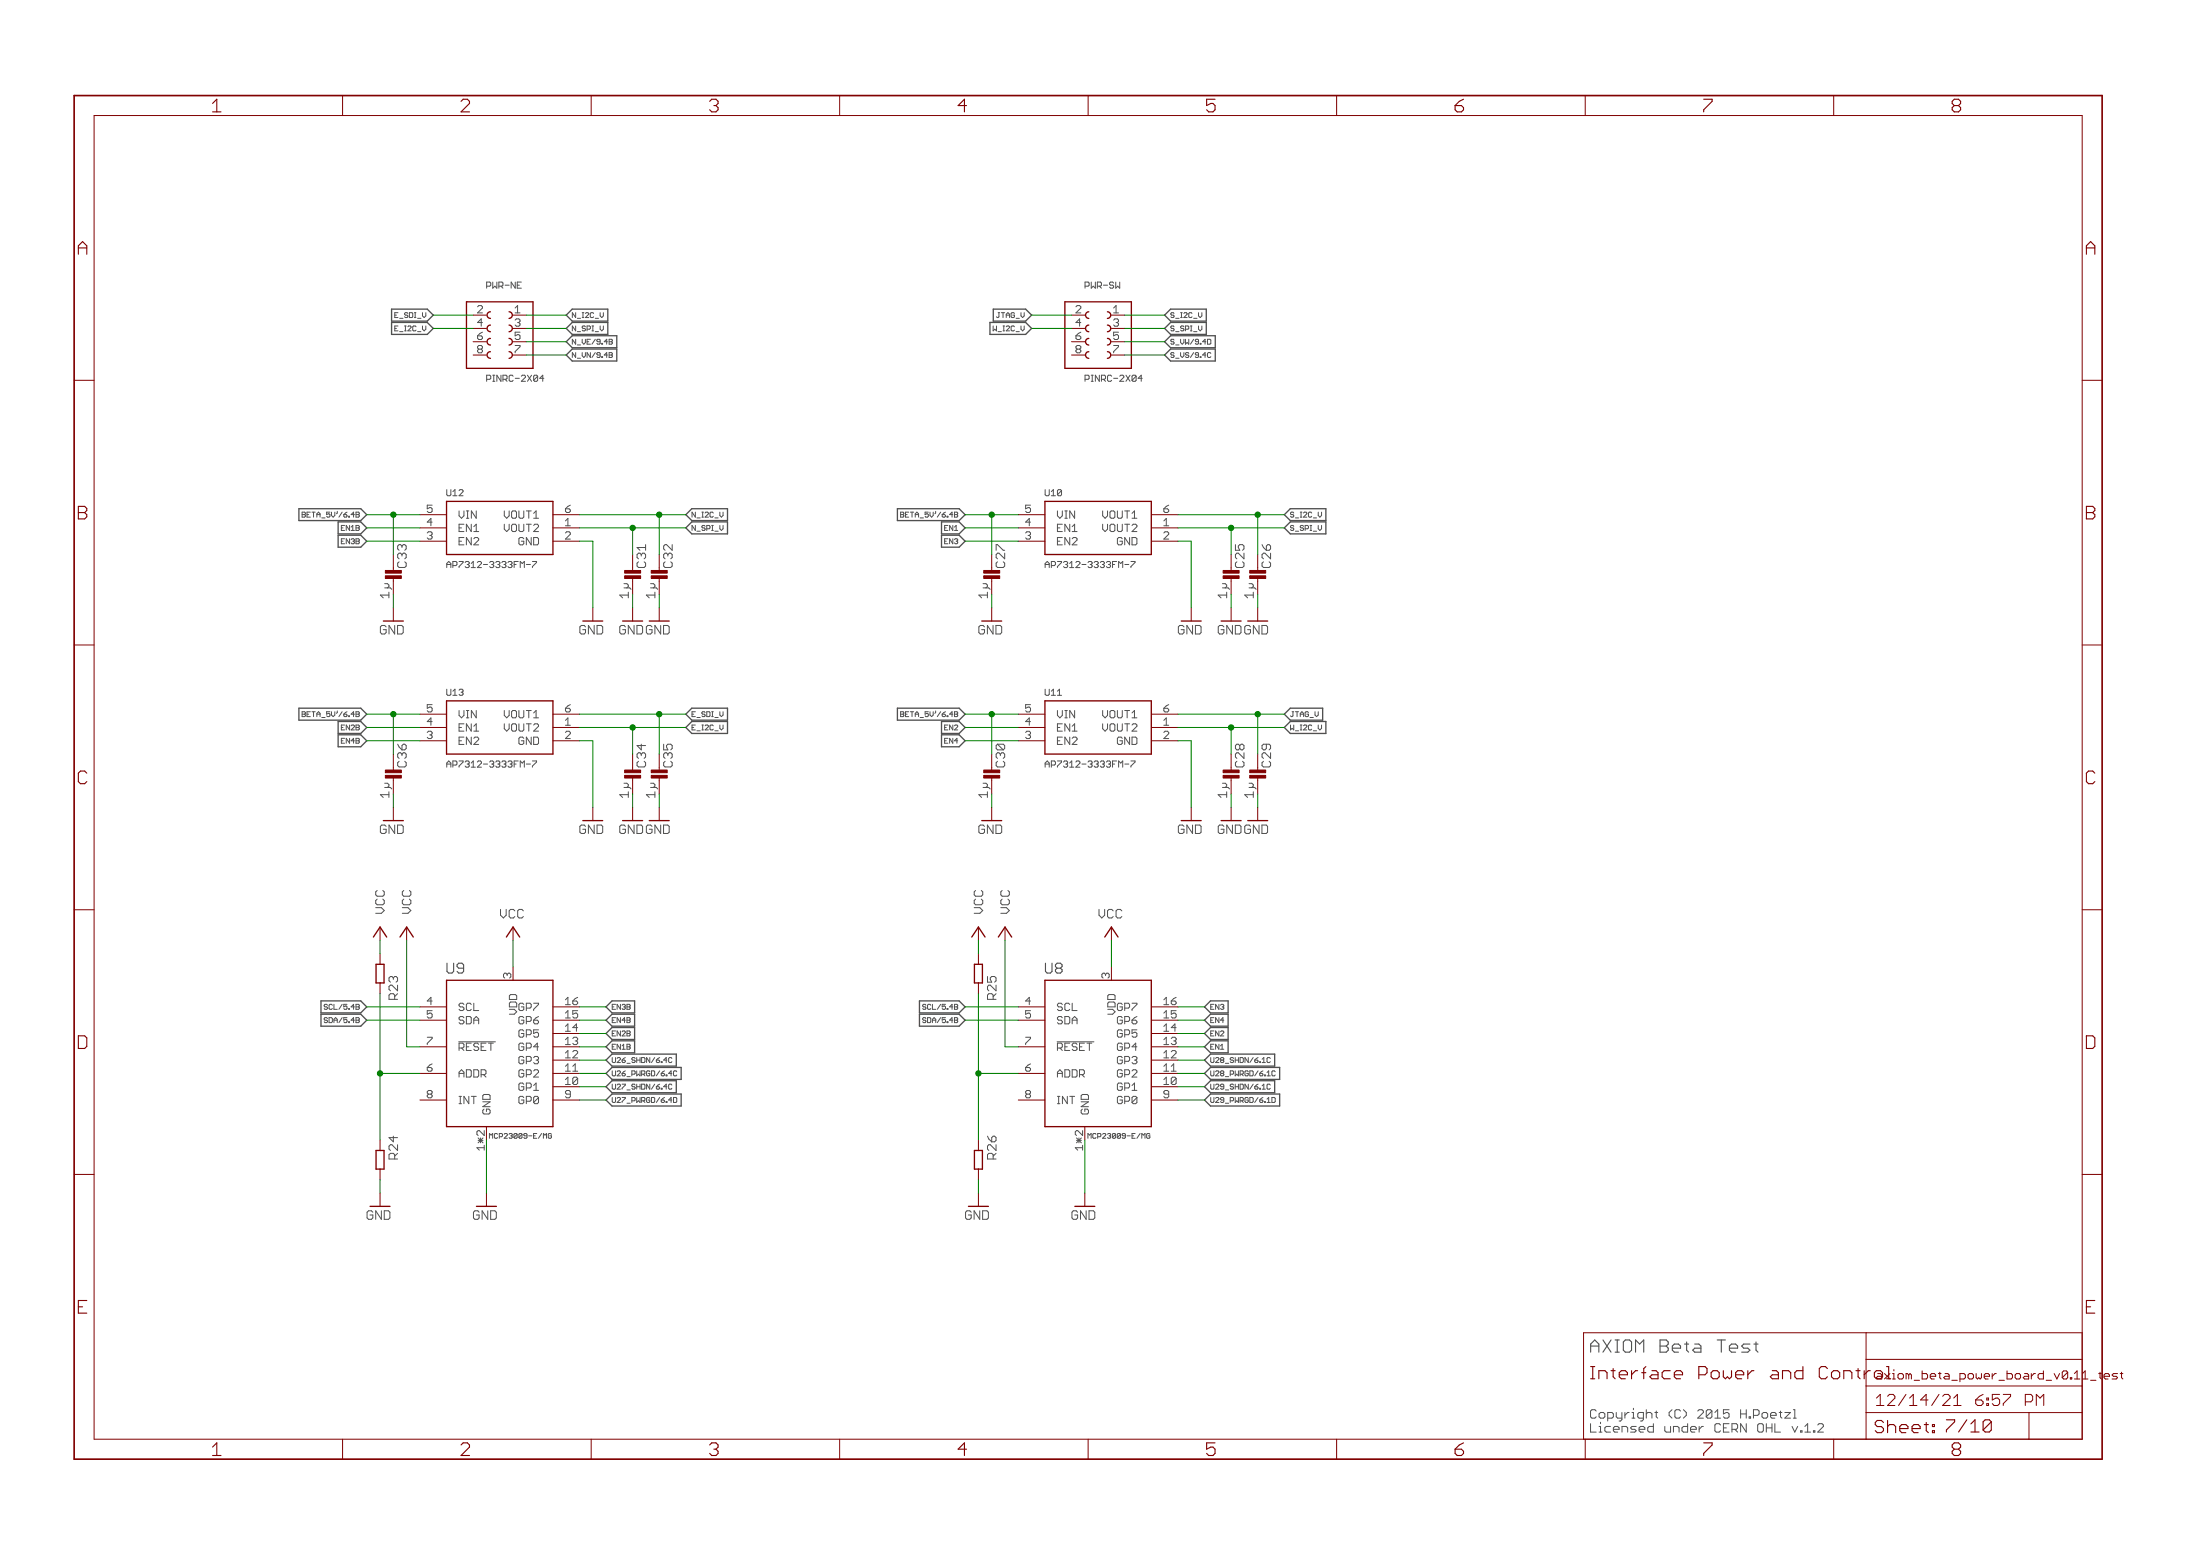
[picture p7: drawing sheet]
<svg xmlns="http://www.w3.org/2000/svg" width="420mm" height="297mm" viewBox="0 0 420 297" stroke-linecap="round" stroke-linejoin="round" font-family="sans-serif">
<g fill="none" stroke="#505050" stroke-width=".19">
<path d="M190.3 60.5l.2 .1M101.7 107.2h.8v.2l-.8 .8M216 107.2h.8v.2l-.8 .8M101.7 145.3h.8v.2l-.8 .7M216 145.3h.8v.2l-.8 .7M87.6 198.9h7M201.9 198.9h7M94.1 216.4l-.3 .3-.3-.3v.9M128.2 207l.1 .1M128.2 201.9l.1 .2M128.3 207.8l-.1 .1M128.3 202.7l-.1 .1"/>
<path d="M128.8 204.4h.3l.1 .2M129.1 209.5l.1 .2v.6l-.1 .2M129.2 205.2l-.1 .2h-.3M208.4 216.4l-.3 .3-.3-.3v.9M242.4 207l.2 .1M242.4 201.9l.2 .2M242.6 207.8l-.2 .1M242.6 202.7l-.2 .1M243.1 204.4h.3l.1 .2M243.4 209.5l.1 .2v.6l-.1 .2M243.5 205.2l-.1 .2h-.3M347.4 271.8h.6l.2 .2v.3l-1 1.1h1"/>
</g>
<g fill="none" stroke="#505050" stroke-width=".25">
<path d="M74.8 59h6.8l1.1 1.2-1.1 1.1h-6.8zM189.7 59h6.2l1.1 1.2-1.1 1.1h-6.2zM74.8 61.6h6.8l1.1 1.1-1.1 1.1h-6.8zM108.1 62.7l1.2-1.1h6.8v2.2h-6.8zM108.1 65.2l1.2-1.1h8.5v2.3h-8.5zM108.1 67.8l1.2-1.2h8.5v2.3h-8.5zM108.1 60.2l1.2-1.2h6.8v2.3h-6.8zM189.1 61.6h6.8l1.1 1.1-1.1 1.1h-6.8zM222.4 62.7l1.2-1.1h6.8v2.2h-6.8zM222.4 60.2l1.2-1.2h6.8v2.3h-6.8zM223.6 64.1h8.5v2.3h-8.5l-1.2-1.2zM223.6 66.6h8.5v2.3h-8.5l-1.2-1.1z"/>
<path d="M57.1 97.1h11.8l1.1 1.2-1.1 1.1h-11.8zM64.6 99.6h4.3l1.1 1.2-1.1 1.1h-4.3zM131 98.3l1.1-1.2h6.8v2.3h-6.8zM171.4 97.1h11.8l1.1 1.2-1.1 1.1h-11.8zM179.8 99.6h3.4l1.1 1.2-1.1 1.1h-3.4zM245.3 98.3l1.1-1.2h6.8v2.3h-6.8zM64.6 102.2h4.3l1.1 1.1-1.1 1.2h-4.3zM131 100.8l1.1-1.2h6.8v2.3h-6.8zM179.8 102.2h3.4l1.1 1.1-1.1 1.2h-3.4zM245.3 100.8l1.1-1.2h6.8v2.3h-6.8zM57.1 135.2h11.8l1.1 1.1-1.1 1.2h-11.8zM64.6 137.7h4.3l1.1 1.2-1.1 1.1h-4.3z"/>
<path d="M132.1 137.7h6.8v2.3h-6.8l-1.1-1.1zM132.1 135.2h6.8v2.3h-6.8l-1.1-1.2zM171.4 135.2h11.8l1.1 1.1-1.1 1.2h-11.8zM179.8 137.7h3.4l1.1 1.2-1.1 1.1h-3.4zM246.4 137.7h6.8v2.3h-6.8l-1.1-1.1zM246.4 135.2h6.2v2.3h-6.2l-1.1-1.2zM64.6 140.3h4.3l1.1 1.1-1.1 1.2h-4.3zM179.8 140.3h3.4l1.1 1.1-1.1 1.2h-3.4zM61.3 191.1h7.6l1.1 1.1-1.1 1.2h-7.6zM61.3 193.6h7.6l1.1 1.2-1.1 1.1h-7.6zM115.7 197.3l1.2-1.1h4.3v2.2h-4.3zM115.7 199.8l1.2-1.1h4.3v2.3h-4.3z"/>
<path d="M116.9 191.1h4.3v2.3h-4.3l-1.2-1.2zM116.9 193.6h4.3v2.3h-4.3l-1.2-1.1zM175.6 191.1h7.6l1.1 1.1-1.1 1.2h-7.6zM175.6 193.6h7.6l1.1 1.2-1.1 1.1h-7.6zM231.2 191.1h3.3v2.3h-3.3l-1.2-1.2zM231.2 193.6h3.3v2.3h-3.3l-1.2-1.1zM231.2 196.2h3.3v2.2h-3.3l-1.2-1.1zM231.2 198.7h3.3v2.3h-3.3l-1.2-1.2zM115.7 204.9l1.2-1.1h13.2v2.3h-13.2zM115.7 210l1.2-1.1h13.2v2.2h-13.2zM116.9 206.3h12.3v2.3h-12.3l-1.2-1.1zM116.9 201.2h12.3v2.3h-12.3l-1.2-1.1z"/>
<path d="M230 210l1.2-1.1h13.2v2.2h-13.2zM230 204.9l1.2-1.1h13.2v2.3h-13.2zM230 207.5l1.2-1.2h12.2v2.3h-12.2zM230 202.4l1.2-1.2h12.2v2.3h-12.2z"/>
</g>
<g fill="none" stroke="#800000" stroke-width=".25">
<path d="M89.1 57.6h12.7v12.7h-12.7zM93.7 59.5a.63 .63 0 0 0-.7 .7 .63 .63 0 0 0 .7 .6M97.2 59.5a.63 .63 0 0 1 .7 .7 .63 .63 0 0 1-.7 .6M203.4 57.6h12.7v12.7h-12.7zM207.9 59.5a.63 .63 0 0 0-.6 .7 .63 .63 0 0 0 .6 .6M211.5 59.5a.63 .63 0 0 1 .6 .7 .63 .63 0 0 1-.6 .6M93.7 64.6a.63 .63 0 0 0-.7 .6 .63 .63 0 0 0 .7 .7M93.7 67.1a.63 .63 0 0 0-.7 .7 .63 .63 0 0 0 .7 .6M93.7 62.1a.63 .63 0 0 0-.7 .6 .63 .63 0 0 0 .7 .6M97.2 62.1a.63 .63 0 0 1 .7 .6 .63 .63 0 0 1-.7 .6M97.2 64.6a.63 .63 0 0 1 .7 .6 .63 .63 0 0 1-.7 .7M97.2 67.1a.63 .63 0 0 1 .7 .7 .63 .63 0 0 1-.7 .6"/>
<path d="M207.9 64.6a.63 .63 0 0 0-.6 .6 .63 .63 0 0 0 .6 .7M207.9 67.1a.63 .63 0 0 0-.6 .7 .63 .63 0 0 0 .6 .6M207.9 62.1a.63 .63 0 0 0-.6 .6 .63 .63 0 0 0 .6 .6M211.5 62.1a.63 .63 0 0 1 .6 .6 .63 .63 0 0 1-.6 .6M211.5 64.6a.63 .63 0 0 1 .6 .6 .63 .63 0 0 1-.6 .7M211.5 67.1a.63 .63 0 0 1 .6 .7 .63 .63 0 0 1-.6 .6M85.3 95.7h20.3v10.2h-20.3zM199.6 95.7h20.3v10.2h-20.3zM85.3 133.8h20.3v10.2h-20.3zM199.6 133.8h20.3v10.2h-20.3zM71.3 178.9l1.3-1.9 1.3 1.9M76.4 178.9l1.3-1.9 1.2 1.9"/>
<path d="M96.7 178.9l1.3-1.9 1.3 1.9M185.6 178.9l1.3-1.9 1.2 1.9M190.7 178.9l1.2-1.9 1.3 1.9M211 178.9l1.3-1.9 1.2 1.9M71.8 184.1h1.5v3.5h-1.5zM85.3 187.1h20.3v28h-20.3zM186.1 184.1h1.5v3.5h-1.5zM199.6 187.1h20.3v28h-20.3zM71.8 219.6h1.5v3.6h-1.5zM186.1 219.6h1.5v3.6h-1.5z"/>
</g>
<g fill="none" stroke="#800000" stroke-width=".19">
<path d="M65.4 18.2v3.9M112.9 18.2v3.9M160.4 18.2v3.9M207.8 18.2v3.9M255.3 18.2v3.9M302.7 18.2v3.9M350.2 18.2v3.9M18 22.1h379.7v252.6h-379.7zM14.2 72.6h3.8M90.4 60.2h2.5M90.4 62.7h2.5M90.4 65.2h2.5"/>
<path d="M90.4 67.8h2.5M98 60.2h2.5M98 62.7h2.5M98 65.2h2.5M98 67.8h2.5M204.6 60.2h2.6M204.6 62.7h2.6M204.6 65.2h2.6M204.6 67.8h2.6M212.3 60.2h2.5M212.3 62.7h2.5M212.3 65.2h2.5"/>
<path d="M212.3 67.8h2.5M397.7 72.6h3.8M80.2 98.3h5.1M105.6 98.3h5.1M194.5 98.3h5.1M219.9 98.3h5.1M75.1 116v2.6M80.2 100.8h5.1M80.2 103.3h5.1M105.6 100.8h5.1M105.6 103.3h5.1M113.2 116v2.6"/>
<path d="M120.8 116v2.6M125.9 116v2.6M189.4 116v2.6M194.5 100.8h5.1M194.5 103.3h5.1M219.9 100.8h5.1M219.9 103.3h5.1M227.5 116v2.6M235.1 116v2.6M240.2 116v2.6M14.2 123.1h3.8M80.2 136.3h5.1"/>
<path d="M80.2 138.9h5.1M105.6 136.3h5.1M105.6 138.9h5.1M194.5 136.3h5.1M194.5 138.9h5.1M219.9 136.3h5.1M219.9 138.9h5.1M397.7 123.1h3.8M75.1 154.1v2.6M80.2 141.4h5.1M105.6 141.4h5.1M113.2 154.1v2.6"/>
<path d="M120.8 154.1v2.6M125.9 154.1v2.6M189.4 154.1v2.6M194.5 141.4h5.1M219.9 141.4h5.1M227.5 154.1v2.6M235.1 154.1v2.6M240.2 154.1v2.6M14.2 173.7h3.8M72.6 177v2.5M77.7 177v2.5M98 177v2.5"/>
<path d="M186.9 177v2.5M191.9 177v2.5M212.3 177v2.5M397.7 173.7h3.8M72.6 182.1v2M72.6 187.6v2.1M80.2 192.2h5.1M80.2 199.8h5.1M80.2 194.8h5.1M98 184.6v2.5M105.6 192.2h5.1M105.6 199.8h5.1"/>
<path d="M105.6 194.8h5.1M105.6 197.3h5.1M186.9 182.1v2M186.9 187.6v2.1M194.5 192.2h5.1M194.5 199.8h5.1M194.5 194.8h5.1M212.3 184.6v2.5M219.9 192.2h5.1M219.9 199.8h5.1M219.9 194.8h5.1M219.9 197.3h5.1"/>
<path d="M72.6 217.6v2M80.2 204.9h5.1M80.2 210h5.1M105.6 204.9h5.1M105.6 210h5.1M105.6 207.5h5.1M105.6 202.4h5.1M186.9 217.6v2M194.5 204.9h5.1M194.5 210h5.1M219.9 204.9h5.1M219.9 210h5.1"/>
<path d="M219.9 207.5h5.1M219.9 202.4h5.1M14.2 224.2h3.8M72.6 223.2v2M72.6 227.8v2.5M92.9 227.8v2.5M186.9 223.2v2M186.9 227.8v2.5M207.2 227.8v2.5M397.7 224.2h3.8M356.4 254.4v5.1h41.3M397.7 254.4h-95.3v20.3"/>
<path d="M65.4 274.7v3.9M112.9 274.7v3.9M160.4 274.7v3.9M207.8 274.7v3.9M255.3 274.7v3.9M302.7 274.7v3.9M350.2 274.7v3.9M356.4 269.7h41.3M387.5 269.7v5M397.7 264.6h-41.3v10.1"/>
</g>
<g fill="#800000" stroke="#800000" stroke-width=".19">
<path d="M119.3 109.9h3v.5h-3z"/>
<path d="M119.3 108.9h3v.5h-3z"/>
<path d="M124.4 109.9h3v.5h-3z"/>
<path d="M124.4 108.9h3v.5h-3z"/>
<path d="M73.6 109.9h3v.5h-3z"/>
<path d="M73.6 108.9h3v.5h-3z"/>
<path d="M119.3 148h3v.5h-3z"/>
<path d="M119.3 147h3v.5h-3z"/>
<path d="M124.4 148h3v.5h-3z"/>
<path d="M124.4 147h3v.5h-3z"/>
<path d="M73.6 148h3v.5h-3z"/>
<path d="M73.6 147h3v.5h-3z"/>
<path d="M233.6 109.9h3v.5h-3z"/>
<path d="M233.6 108.9h3v.5h-3z"/>
<path d="M238.7 109.9h3v.5h-3z"/>
<path d="M238.7 108.9h3v.5h-3z"/>
<path d="M187.9 109.9h3v.5h-3z"/>
<path d="M187.9 108.9h3v.5h-3z"/>
<path d="M233.6 148h3v.5h-3z"/>
<path d="M233.6 147h3v.5h-3z"/>
<path d="M238.7 148h3v.5h-3z"/>
<path d="M238.7 147h3v.5h-3z"/>
<path d="M187.9 148h3v.5h-3z"/>
<path d="M187.9 147h3v.5h-3z"/>
</g>
<path d="M14.2 18.2h387.3v260.4h-387.3z" fill="none" stroke="#800000" stroke-width=".32"/>
<g fill="none" stroke="#008000" stroke-width=".19">
<path d="M82.7 62.7h7.7M82.7 60.2h7.7M100.5 65.2h7.6M100.5 67.8h7.6M100.5 62.7h7.6M100.5 60.2h7.6M197 62.7h7.6M197 60.2h7.6M214.8 65.2h7.6M214.8 67.8h7.6M214.8 62.7h7.6M214.8 60.2h7.6"/>
<path d="M70 98.3h10.2M75.1 98.3v7.6M110.7 98.3h20.3M125.9 98.3v7.6M184.3 98.3h10.2M189.4 98.3v7.6M225 98.3h20.3M240.2 98.3v7.6M70 103.3h10.2M70 100.8h10.2M75.1 113.5v2.5M110.7 103.3h2.5v12.7"/>
<path d="M110.7 100.8h20.3M120.8 100.8v5.1M120.8 113.5v2.5M125.9 113.5v2.5M184.3 103.3h10.2M184.3 100.8h10.2M189.4 113.5v2.5M225 103.3h2.5v12.7M225 100.8h20.3M235.1 100.8v5.1M235.1 113.5v2.5M240.2 113.5v2.5"/>
<path d="M70 138.9h10.2M70 136.3h10.2M75.1 136.3v7.7M110.7 138.9h20.3M110.7 136.3h20.3M120.8 138.9v5.1M125.9 136.3v7.7M184.3 138.9h10.2M184.3 136.3h10.2M189.4 136.3v7.7M225 138.9h20.3M225 136.3h20.3"/>
<path d="M235.1 138.9v5.1M240.2 136.3v7.7M70 141.4h10.2M75.1 151.6v2.5M110.7 141.4h2.5v12.7M120.8 151.6v2.5M125.9 151.6v2.5M184.3 141.4h10.2M189.4 151.6v2.5M225 141.4h2.5v12.7M235.1 151.6v2.5M240.2 151.6v2.5"/>
<path d="M72.6 179.5v2.6M77.7 179.5v20.3h2.5M98 179.5v5.1M186.9 179.5v2.6M191.9 179.5v20.3h2.6M212.3 179.5v5.1M70 192.2h10.2M70 194.8h10.2M72.6 189.7v27.9M110.7 192.2h5M110.7 194.8h5M110.7 197.3h5"/>
<path d="M110.7 199.8h5M184.3 192.2h10.2M184.3 194.8h10.2M186.9 189.7v27.9M225 192.2h5M225 194.8h5M225 197.3h5M225 199.8h5M72.6 204.9h7.6M92.9 217.6v10.2M110.7 204.9h5M110.7 210h5"/>
<path d="M110.7 207.5h5M110.7 202.4h5M186.9 204.9h7.6M207.2 217.6v10.2M225 204.9h5M225 210h5M225 207.5h5M225 202.4h5M72.6 225.2v2.6M186.9 225.2v2.6"/>
</g>
<g fill="#008000" stroke="#008000" stroke-width=".19">
<circle cx="75.1" cy="98.3" r=".51"/>
<circle cx="75.1" cy="136.3" r=".51"/>
<circle cx="189.4" cy="98.3" r=".51"/>
<circle cx="189.4" cy="136.3" r=".51"/>
<circle cx="72.6" cy="204.9" r=".51"/>
<circle cx="186.9" cy="204.9" r=".51"/>
<circle cx="235.1" cy="138.9" r=".51"/>
<circle cx="240.2" cy="136.3" r=".51"/>
<circle cx="235.1" cy="100.8" r=".51"/>
<circle cx="240.2" cy="98.3" r=".51"/>
<circle cx="125.9" cy="136.3" r=".51"/>
<circle cx="120.8" cy="138.9" r=".51"/>
<circle cx="120.8" cy="100.8" r=".51"/>
<circle cx="125.9" cy="98.3" r=".51"/>
</g>
<g font-size="3.7" fill="#800000">
<text x="40.5" y="21.4">1</text>
<text x="88" y="21.4">2</text>
<text x="135.5" y="21.4">3</text>
<text x="182.9" y="21.4">4</text>
<text x="230.4" y="21.4">5</text>
<text x="277.8" y="21.4">6</text>
<text x="325.3" y="21.4">7</text>
<text x="372.8" y="21.4">8</text>
<text x="14.9" y="48.6">A</text>
<text x="398.4" y="48.6">A</text>
<text x="14.9" y="99.2">B</text>
<text x="398.4" y="99.2">B</text>
<text x="14.9" y="149.7">C</text>
<text x="398.4" y="149.7">C</text>
<text x="14.9" y="200.2">D</text>
<text x="398.4" y="200.2">D</text>
<text x="14.9" y="250.8">E</text>
<text x="398.4" y="250.8">E</text>
<text x="40.5" y="277.9">1</text>
<text x="88" y="277.9">2</text>
<text x="135.5" y="277.9">3</text>
<text x="182.9" y="277.9">4</text>
<text x="230.4" y="277.9">5</text>
<text x="277.8" y="277.9">6</text>
<text x="325.3" y="277.9">7</text>
<text x="372.8" y="277.9">8</text>
</g>
<text font-size="3.6" fill="#505050" x="303.6" y="258.2">AXIOM Beta Test</text>
<g font-size="3.6" fill="#800000">
<text x="303.6" y="263.3">Interface Power and Control</text>
<text x="358" y="273.6">Sheet: 7/10</text>
</g>
<g font-size="3.2" fill="#800000">
<text x="358.2" y="268.4">12/14/21</text>
<text x="375.8" y="268.4">6:57 PM</text>
</g>
<g font-size="2.9" fill="#505050">
<text x="85.2" y="185.9">U9</text>
<text x="199.5" y="185.9">U8</text>
</g>
<g font-size="2.5" fill="#800000">
<text x="74.3" y="113.9" transform="rotate(-90 74.3 113.9)">1µ</text>
<text x="77.6" y="108.4" transform="rotate(-90 77.6 108.4)">C33</text>
<text x="120" y="113.9" transform="rotate(-90 120 113.9)">1µ</text>
<text x="123.3" y="108.4" transform="rotate(-90 123.3 108.4)">C31</text>
<text x="125.1" y="113.9" transform="rotate(-90 125.1 113.9)">1µ</text>
<text x="128.4" y="108.4" transform="rotate(-90 128.4 108.4)">C32</text>
<text x="188.6" y="113.9" transform="rotate(-90 188.6 113.9)">1µ</text>
<text x="191.9" y="108.4" transform="rotate(-90 191.9 108.4)">C27</text>
<text x="234.3" y="113.9" transform="rotate(-90 234.3 113.9)">1µ</text>
<text x="237.6" y="108.4" transform="rotate(-90 237.6 108.4)">C25</text>
<text x="239.4" y="113.9" transform="rotate(-90 239.4 113.9)">1µ</text>
<text x="242.7" y="108.4" transform="rotate(-90 242.7 108.4)">C26</text>
<text x="72.5" y="121.1">GND</text>
<text x="110.6" y="121.1">GND</text>
<text x="118.2" y="121.1">GND GND</text>
<text x="186.8" y="121.1">GND</text>
<text x="224.9" y="121.1">GND</text>
<text x="232.5" y="121.1">GND GND</text>
<text x="77.6" y="146.5" transform="rotate(-90 77.6 146.5)">C36</text>
<text x="123.3" y="146.5" transform="rotate(-90 123.3 146.5)">C34</text>
<text x="128.4" y="146.5" transform="rotate(-90 128.4 146.5)">C35</text>
<text x="191.9" y="146.5" transform="rotate(-90 191.9 146.5)">C30</text>
<text x="237.6" y="146.5" transform="rotate(-90 237.6 146.5)">C28</text>
<text x="242.7" y="146.5" transform="rotate(-90 242.7 146.5)">C29</text>
<text x="74.3" y="152" transform="rotate(-90 74.3 152)">1µ</text>
<text x="120" y="152" transform="rotate(-90 120 152)">1µ</text>
<text x="125.1" y="152" transform="rotate(-90 125.1 152)">1µ</text>
<text x="188.6" y="152" transform="rotate(-90 188.6 152)">1µ</text>
<text x="234.3" y="152" transform="rotate(-90 234.3 152)">1µ</text>
<text x="239.4" y="152" transform="rotate(-90 239.4 152)">1µ</text>
<text x="72.5" y="159.2">GND</text>
<text x="110.6" y="159.2">GND</text>
<text x="118.2" y="159.2">GND GND</text>
<text x="186.8" y="159.2">GND</text>
<text x="224.9" y="159.2">GND</text>
<text x="232.5" y="159.2">GND GND</text>
<text x="70" y="232.8">GND</text>
<text x="90.3" y="232.8">GND</text>
<text x="184.3" y="232.8">GND</text>
<text x="204.6" y="232.8">GND</text>
</g>
<g font-size="2.5" fill="#505050">
<text x="73.4" y="174.4" transform="rotate(-90 73.4 174.4)">VCC</text>
<text x="78.5" y="174.4" transform="rotate(-90 78.5 174.4)">VCC</text>
<text x="95.7" y="175.3">VCC</text>
<text x="187.7" y="174.4" transform="rotate(-90 187.7 174.4)">VCC</text>
<text x="192.8" y="174.4" transform="rotate(-90 192.8 174.4)">VCC</text>
<text x="210" y="175.3">VCC</text>
<text x="75.9" y="190.6" transform="rotate(-90 75.9 190.6)">R23</text>
<text x="190.2" y="190.6" transform="rotate(-90 190.2 190.6)">R25</text>
<text x="75.9" y="221.1" transform="rotate(-90 75.9 221.1)">R24</text>
<text x="190.2" y="221.1" transform="rotate(-90 190.2 221.1)">R26</text>
<text x="303.6" y="270.8">Copyright (C) 2015 H.Poetzl</text>
<text x="303.6" y="273.5">Licensed under CERN OHL v.1.2</text>
</g>
<g font-size="2.3" fill="#800000">
<text x="358.2" y="263.3">axiom_beta_power_board_v0.11</text>
<text x="397.9" y="263.3">_test</text>
</g>
<g font-size="2.1" fill="#505050">
<text x="91.2" y="59.8">2</text>
<text x="98.3" y="59.8">1</text>
<text x="205.5" y="59.8">2</text>
<text x="212.6" y="59.8">1</text>
<text x="91.2" y="62.3">4</text>
<text x="91.2" y="64.9">6</text>
<text x="98.3" y="62.3">3</text>
<text x="98.3" y="64.9">5</text>
<text x="205.5" y="62.3">4</text>
<text x="205.5" y="64.9">6</text>
<text x="212.6" y="62.3">3</text>
<text x="212.6" y="64.9">5</text>
<text x="91.2" y="67.4">8</text>
<text x="98.3" y="67.4">7</text>
<text x="205.5" y="67.4">8</text>
<text x="212.6" y="67.4">7</text>
<text x="81.6" y="97.9">5</text>
<text x="81.6" y="100.4">4</text>
<text x="87.5" y="99">VIN</text>
<text x="87.5" y="101.5">EN1</text>
<text x="96.7" y="99">VOUT1</text>
<text x="96.7" y="101.5">VOUT2</text>
<text x="107.9" y="97.9">6</text>
<text x="107.9" y="100.4">1</text>
<text x="195.9" y="97.9">5</text>
<text x="195.9" y="100.4">4</text>
<text x="201.8" y="99">VIN</text>
<text x="201.8" y="101.5">EN1</text>
<text x="211" y="99">VOUT1</text>
<text x="211" y="101.5">VOUT2</text>
<text x="222.2" y="97.9">6</text>
<text x="222.2" y="100.4">1</text>
<text x="81.6" y="103">3</text>
<text x="87.5" y="104.1">EN2</text>
<text x="99.3" y="104.1">GND</text>
<text x="107.9" y="103">2</text>
<text x="195.9" y="103">3</text>
<text x="201.8" y="104.1">EN2</text>
<text x="213.6" y="104.1">GND</text>
<text x="222.2" y="103">2</text>
<text x="81.6" y="136">5</text>
<text x="87.5" y="137.1">VIN</text>
<text x="96.7" y="137.1">VOUT1</text>
<text x="107.9" y="136">6</text>
<text x="195.9" y="136">5</text>
<text x="201.8" y="137.1">VIN</text>
<text x="211" y="137.1">VOUT1</text>
<text x="222.2" y="136">6</text>
<text x="81.6" y="138.5">4</text>
<text x="81.6" y="141.1">3</text>
<text x="87.5" y="139.6">EN1</text>
<text x="87.5" y="142.2">EN2</text>
<text x="96.7" y="139.6">VOUT2</text>
<text x="99.3" y="142.2">GND</text>
<text x="107.9" y="138.5">1</text>
<text x="107.9" y="141.1">2</text>
<text x="195.9" y="138.5">4</text>
<text x="195.9" y="141.1">3</text>
<text x="201.8" y="139.6">EN1</text>
<text x="201.8" y="142.2">EN2</text>
<text x="211" y="139.6">VOUT2</text>
<text x="213.6" y="142.2">GND</text>
<text x="222.2" y="138.5">1</text>
<text x="222.2" y="141.1">2</text>
<text x="81.6" y="191.9">4</text>
<text x="97.6" y="186.8" transform="rotate(-90 97.6 186.8)">3</text>
<text x="107.9" y="191.9">16</text>
<text x="195.9" y="191.9">4</text>
<text x="211.8" y="186.8" transform="rotate(-90 211.8 186.8)">3</text>
<text x="222.2" y="191.9">16</text>
<text x="81.6" y="194.4">5</text>
<text x="87.5" y="193">SCL</text>
<text x="87.5" y="195.5">SDA</text>
<text x="98.7" y="193.3" transform="rotate(-90 98.7 193.3)">VDD</text>
<text x="99.3" y="195.5">GP6</text>
<text x="99.3" y="193">GP7</text>
<text x="107.9" y="196.9">14</text>
<text x="107.9" y="194.4">15</text>
<text x="195.9" y="194.4">5</text>
<text x="201.8" y="193">SCL</text>
<text x="201.8" y="195.5">SDA</text>
<text x="213" y="193.3" transform="rotate(-90 213 193.3)">VDD</text>
<text x="213.6" y="195.5">GP6</text>
<text x="213.6" y="193">GP7</text>
<text x="222.2" y="196.9">14</text>
<text x="222.2" y="194.4">15</text>
<text x="81.6" y="199.5">7</text>
<text x="87.5" y="200.6">RESET</text>
<text x="99.3" y="203.1">GP3</text>
<text x="99.3" y="200.6">GP4</text>
<text x="99.3" y="198">GP5</text>
<text x="107.9" y="202">12</text>
<text x="107.9" y="199.5">13</text>
<text x="195.9" y="199.5">7</text>
<text x="201.8" y="200.6">RESET</text>
<text x="213.6" y="203.1">GP3</text>
<text x="213.6" y="200.6">GP4</text>
<text x="213.6" y="198">GP5</text>
<text x="222.2" y="202">12</text>
<text x="222.2" y="199.5">13</text>
<text x="81.6" y="204.6">6</text>
<text x="81.6" y="209.6">8</text>
<text x="87.5" y="205.7">ADDR</text>
<text x="99.3" y="208.2">GP1</text>
<text x="99.3" y="205.7">GP2</text>
<text x="107.9" y="209.6">9</text>
<text x="107.9" y="207.1">10</text>
<text x="107.9" y="204.6">11</text>
<text x="195.9" y="204.6">6</text>
<text x="195.9" y="209.6">8</text>
<text x="201.8" y="205.7">ADDR</text>
<text x="213.6" y="208.2">GP1</text>
<text x="213.6" y="205.7">GP2</text>
<text x="222.2" y="209.6">9</text>
<text x="222.2" y="207.1">10</text>
<text x="222.2" y="204.6">11</text>
<text x="87.5" y="210.7">INT</text>
<text x="93.6" y="212.7" transform="rotate(-90 93.6 212.7)">GND</text>
<text x="99.3" y="210.7">GP0</text>
<text x="201.8" y="210.7">INT</text>
<text x="207.9" y="212.7" transform="rotate(-90 207.9 212.7)">GND</text>
<text x="213.6" y="210.7">GP0</text>
</g>
<g font-size="2.1" fill="#800000">
<text x="92.5" y="219.3" transform="rotate(-90 92.5 219.3)">1*2</text>
<text x="206.8" y="219.3" transform="rotate(-90 206.8 219.3)">1*2</text>
</g>
<g font-size="1.8" fill="#505050">
<text x="92.8" y="55.1">PWR-NE</text>
<text x="207.1" y="55.1">PWR-SW</text>
<text x="92.8" y="72.8">PINRC-2X04</text>
<text x="207.1" y="72.8">PINRC-2X04</text>
<text x="85.2" y="94.7">U12</text>
<text x="199.5" y="94.7">U10</text>
<text x="85.2" y="108.4">AP7312-3333FM-7</text>
<text x="199.5" y="108.4">AP7312-3333FM-7</text>
<text x="85.2" y="132.8">U13</text>
<text x="199.5" y="132.8">U11</text>
<text x="85.2" y="146.5">AP7312-3333FM-7</text>
<text x="199.5" y="146.5">AP7312-3333FM-7</text>
</g>
<g font-size="1.4" fill="#505050">
<text x="75.6" y="60.7">E_SDI_V</text>
<text x="75.6" y="63.2">E_I2C_V</text>
<text x="109.2" y="65.7">N_VE/9.4B</text>
<text x="109.2" y="63.2">N_SPI_V</text>
<text x="109.2" y="60.7">N_I2C_V</text>
<text x="189.9" y="63.2">W_I2C_V</text>
<text x="190.7" y="60.7">JTAG_V</text>
<text x="223.5" y="65.7">S_VW/9.4D</text>
<text x="223.5" y="63.2">S_SPI_V</text>
<text x="223.5" y="60.7">S_I2C_V</text>
<text x="109.2" y="68.3">N_VN/9.4B</text>
<text x="223.5" y="68.3">S_VS/9.4C</text>
<text x="57.8" y="98.8">BETA_5V'/6.4B</text>
<text x="65.4" y="101.3">EN1B</text>
<text x="132.1" y="101.3">N_SPI_V</text>
<text x="132.1" y="98.8">N_I2C_V</text>
<text x="172.1" y="98.8">BETA_5V'/6.4B</text>
<text x="180.6" y="101.3">EN1</text>
<text x="246.4" y="101.3">S_SPI_V</text>
<text x="246.4" y="98.8">S_I2C_V</text>
<text x="65.4" y="103.8">EN3B</text>
<text x="180.6" y="103.8">EN3</text>
<text x="57.8" y="136.8">BETA_5V'/6.4B</text>
<text x="132.1" y="136.8">E_SDI_V</text>
<text x="172.1" y="136.8">BETA_5V'/6.4B</text>
<text x="246.4" y="136.8">JTAG_V</text>
<text x="65.4" y="141.9">EN4B</text>
<text x="65.4" y="139.4">EN2B</text>
<text x="132.1" y="139.4">E_I2C_V</text>
<text x="180.6" y="141.9">EN4</text>
<text x="180.6" y="139.4">EN2</text>
<text x="246.4" y="139.4">W_I2C_V</text>
<text x="62.1" y="192.7">SCL/5.4B</text>
<text x="62.1" y="195.3">SDA/5.4B</text>
<text x="116.8" y="192.7">EN3B</text>
<text x="116.8" y="195.3">EN4B</text>
<text x="116.8" y="197.8">EN2B</text>
<text x="176.3" y="192.7">SCL/5.4B</text>
<text x="176.3" y="195.3">SDA/5.4B</text>
<text x="231.1" y="192.7">EN3</text>
<text x="231.1" y="195.3">EN4</text>
<text x="231.1" y="197.8">EN2</text>
<text x="116.8" y="200.3">EN1B</text>
<text x="116.8" y="202.9">U26_SHDN/6.4C</text>
<text x="231.1" y="200.3">EN1</text>
<text x="231.1" y="202.9">U28_SHDN/6.1C</text>
<text x="116.8" y="208">U27_SHDN/6.4C</text>
<text x="116.8" y="205.4">U26_PWRGD/6.4C</text>
<text x="231.1" y="208">U29_SHDN/6.1C</text>
<text x="231.1" y="205.4">U28_PWRGD/6.1C</text>
<text x="116.8" y="210.5">U27_PWRGD/6.4D</text>
<text x="231.1" y="210.5">U29_PWRGD/6.1D</text>
<text x="94.5" y="217.4">MCP23009-E/MG</text>
<text x="208.8" y="217.4">MCP23009-E/MG</text>
</g>
</svg>
